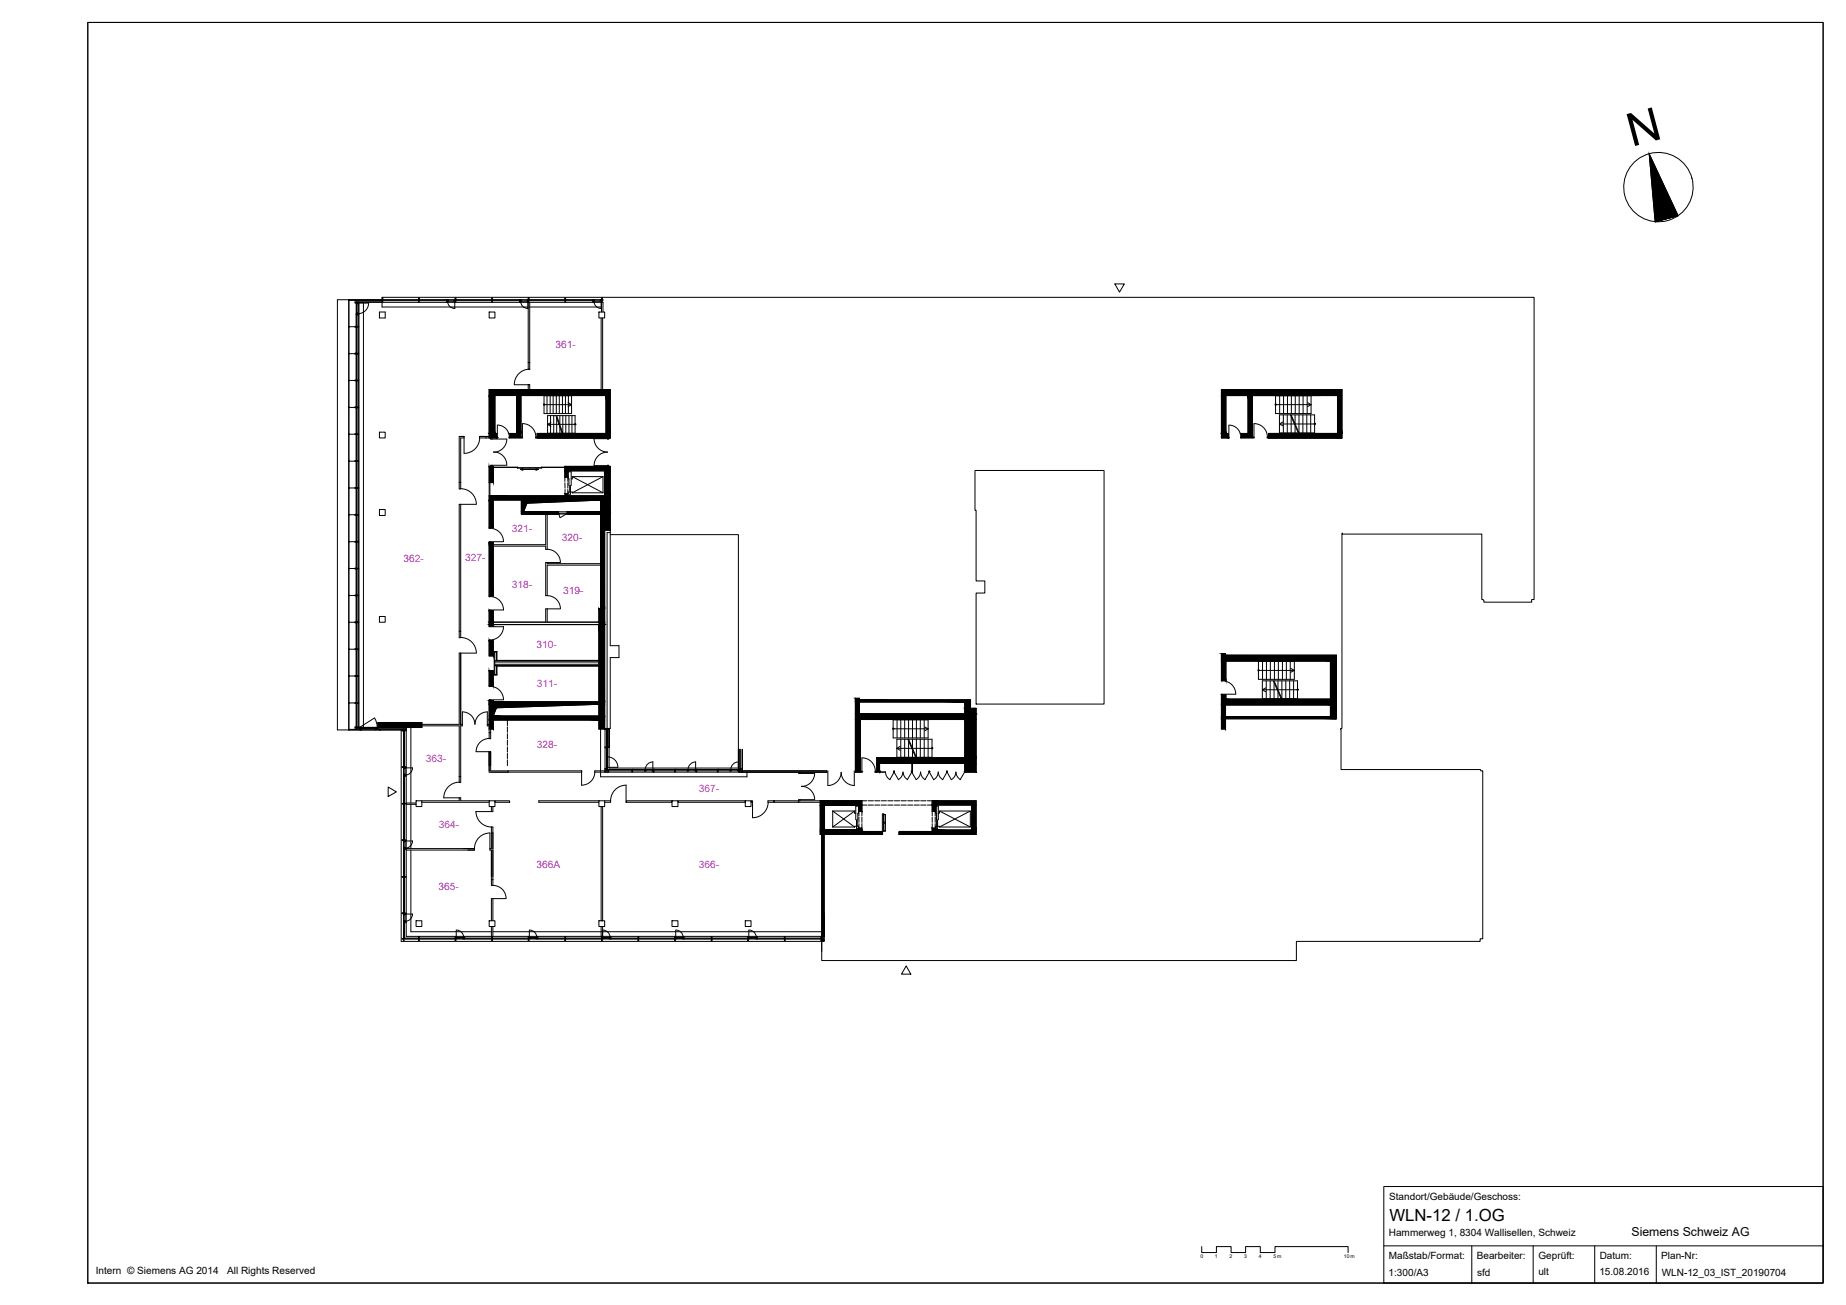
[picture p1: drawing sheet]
<svg xmlns="http://www.w3.org/2000/svg" width="420mm" height="297mm" viewBox="0 0 420 297" stroke-linecap="round" stroke-linejoin="round" font-family="sans-serif">
<!-- layer: A_Tueren -->
<g fill="none" stroke="#000" stroke-width=".23">
<path d="M253.7 64.6h2.2l-1.1 1.9zM105.6 99.7v3.5M109.2 99.7a3.5 3.5 0 0 1-3.6 3.5M111.7 99.7v.2h3.6M112 99.7v.2M113.2 99.6h.1M113.2 96.8v2.9h-.1l.1-.2M113.2 96.8a2.69 2.69 0 0 1 2.7 2.6M115.4 100a3 3 0 0 1-3.1 2.9M115.9 99.5v.2h3v-.2h-.3v.2M115.9 99.5l.1 .2M116 99.6h2.6"/>
<path d="M120.6 84a3.5 3.5 0 0 0-3.5 3.6h3.5M121.9 99.6h.1M122 99.4a3 3 0 0 0-3.1-3v3.1M122 99.5h.2v.2h-.3zM135.2 99.8a3.1 3.1 0 0 0 3.1 3.1 3.1 3.1 0 0 0-3.1 3.1M135.2 99.9h3.1M138.3 99.7v.2h.3v-.2M279.7 96.8v2.9h-.1l.1-.2M279.7 96.8a2.69 2.69 0 0 1 2.7 2.6M282.4 99.5v.2h3v-.2h-.3v.2M282.4 99.5l.1 .2M282.5 99.6h2.6"/>
<path d="M288.4 99.6h.1M288.5 99.4a3 3 0 0 0-3.1-3v3.1M288.5 99.5h.2v.2h-.3zM104.9 111.2a3.5 3.5 0 0 1 3.5 3.6h-3.5M112 105.9v.3M112.3 102.9a3 3 0 0 1 3.1 3h-3.7v.3M117.7 106.5h5.6zM118.5 106.8h4M118.5 106.8l.5 .2M119 106.7l-.5 .1M120.5 106.5h.1M122 106.7l.5 .1"/>
<path d="M122.5 106.8l-.5 .2M127.1 116.8h2M127.1 117h2M127.3 116.8l.2 1M128.9 116.8v.2l-1.4 .8M135.2 106h3.1M138.3 106.2v-.3h.3v.3M111.3 120.2l.2 .1h-.2zM111.3 123.3l.2 .2h-.2zM111.3 135.7l.2 .1h-.2zM111.3 138.8l.2 .2h-.2zM111.6 120.3a3 3 0 0 1 3 3h-3.1"/>
<path d="M111.6 135.8a3 3 0 0 1 3 3h-3.1M124.5 138.6h3M124.5 128h3M124.6 135.6a2.98 2.98 0 0 1 3 3M124.6 125a2.98 2.98 0 0 1 3 3M104.9 148.7h3.5M104.9 145.1a3.5 3.5 0 0 1 3.5 3.5M111.3 142.5l.2 .1h-.2zM111.3 145.7l.2 .1zM111.3 156.1l.2 .1-.2 .1zM111.4 159.3h.1M111.5 142.6h3.1a3 3 0 0 1-3 3.1"/>
<path d="M111.6 156.2a3 3 0 0 1 3 3.1h-3.3v.1l.2-.1M278 158l.2 .1zM278.1 155l.1-.2h-.2l.1 .2M278.2 155a3 3 0 0 1 3.1 3h-3.1M88.3 179.1l1.9 1.1-1.9 1.1zM104.5 178a3.5 3.5 0 0 0-3.5 3.6M104.9 164.9h.3M108.1 164.9a2.81 2.81 0 0 0-2.8-2.9l-.1 3.2h-.3M108.3 171.1h3M110.9 162v3.2h.4M110.9 164.9h.4M110.9 162a2.81 2.81 0 0 0-2.8 2.9"/>
<path d="M111.4 168.1a2.98 2.98 0 0 0-3 3M132.4 175.8v3M135.4 175.7a2.98 2.98 0 0 1-3 3M138 174.4h.3M138 172.6h.3M138.3 172.3v2.4M138.3 172.3h-.3v2.4h2.6M138.3 172.3a2.35 2.35 0 0 1 2.3 2.3M142.5 178.7v3.6M142.5 178.7a3.5 3.5 0 0 0-3.5 3.6M146.9 175.2v.3h1.6v-.3M147.1 175.2v.3"/>
<path d="M148.4 175.2v.3M148.6 173.4v1.8h-1.7a1.76 1.76 0 0 1 1.7-1.8M156.7 175.2v.3h1.5v-.3M156.8 175.2v.3M158.1 175.2v.3M158.3 173.4v1.8h-1.7a1.76 1.76 0 0 1 1.7-1.8M166.3 175.2a1.76 1.76 0 0 1 1.8-1.8v1.8h-1.8M166.4 175.2v.3h1.6v-.3M166.5 175.2v.3M167.9 175.2v.3M181.8 175.8v.3h3.6M182.1 175.8v.3"/>
<path d="M182.4 179a3 3 0 0 1 3 3M185.4 176a3 3 0 0 1-3 3M188.4 175.5v3.3M191.5 175.8a3.1 3.1 0 0 1-3 3M194.4 175.5v3.3a3.1 3.1 0 0 1-3-3M196.2 175.7h.1M196.2 172.5v3.3h-.3v-.3h.3M196.2 172.5a3 3 0 0 1 3 3M199.2 175.5v.3h2.3l-2-.1M199.2 175.5h.3v.3M200.2 175.5l.2 .2zM201.5 175.7l.4 1.2 .6 .5"/>
<path d="M203.4 175.5l.2 .2zM203.5 175.7v.1M203.5 175.8l-1 1.7M203.5 175.8l1 1.7M205.5 175.7l-.4 1.2-.6 .5M205.6 175.7l.3 1.2 .7 .5M207.5 175.8l-1 1.7M207.5 175.8l1 1.7M207.5 175.7v.1M207.6 173.8v1.9v-1.9M207.6 175.5h-.2l.2 .2M209.5 175.7l-.4 1.2-.6 .5"/>
<path d="M209.5 175.7l.4 1.2 .6 .5M211.5 175.5l.1 .2zM211.5 175.7l-1 1.8M211.6 175.5l-.1 .3 1 1.7M212.5 177.4l.7-.5 .3-1.2 .4 1.2 .7 .5M215.4 175.5l.2 .2zM215.5 175.5v.2M215.5 175.7v.1M215.5 175.8l-1 1.7M215.6 175.8l.9 1.7M217.6 175.7l-.4 1.2-.6 .5M217.6 175.7l.4 1.2 .6 .5"/>
<path d="M219.5 175.7l.1-.2-1.1 2M101 181.6h3.5M108.3 184.7h3.5M108.3 184.7a3.5 3.5 0 0 0 3.6 3.5M111.5 189.6v3.6M111.5 189.6a3.5 3.5 0 0 0-3.5 3.5M171.3 182.6v3.5M174.8 182.6a3.5 3.5 0 0 1-3.5 3.5M182.1 182v.3M185.4 182h-3.6v.3M201 189.2h.1M201.1 185.3h-.3v3.9h.7"/>
<path d="M201.1 185.3v3.9M201.1 185.4h.4M201.1 189.1l.4 .1M201.1 185.3l.4 .1M201.1 187.4h.4M201.1 187.1h.4M201.5 185.4v3.8M112.2 204.5h2.9M112.2 201.5a2.98 2.98 0 0 1 3 3M206.2 219.9l1.1 1.8h-2.1z"/>
</g>
<!-- layer: A_Fenster -->
<g fill="none" stroke="#000" stroke-width=".23">
<path d="M79.4 74.4h1.7M79.4 68.3h.1M79.4 74.4h.1M79.4 68.2v97.9v-6.1M79.4 68.4h1.7v97.6h-1.7M80.8 68.4v.5h.1M80.8 74.3l.1 .2zM80.8 68.9h.3M81.1 71.7h.6M81.1 68.9h.1M81.1 68.7h.1M81.1 71.5h.1"/>
<path d="M81.1 74.5h.6M81.1 74.3h.1M81.1 69h2.8M81.1 71.4h.3M81.1 68.8h.2M81.1 74.3h.2M81.2 69.2h.2M81.2 71.2h.2M81.3 74.3h.4M81.4 68.9v2.6M81.4 69.1h-.2v2.3h.2M81.7 68.9h-.4v-.2h.4v97.2h.3"/>
<path d="M81.7 71.5h-.4v94.1h.4M83.9 69a2.43 2.43 0 0 1-2.4 2.4M87 68.3v.1M87 68l.1-.2-.1 .6M87.1 68.2v.1M87.1 68.4v.4M95.2 67.8h.2v.2h-.2zM95.2 68.2v.1M95.2 68.4v.4M95.3 68v.4M95.4 68.3v.1M95.4 68.2v.1"/>
<path d="M95.4 68.4v.4M101.6 68.2v.6M101.6 68.3h-14.8v.1M101.8 68.8v-.4h-14.8v.4h50.2M101.8 68.2l.2 .1M101.9 68.3l-.1 .2M101.9 68.6v-.3h1.5v.3M102 68.3v.3M103.3 68.3v.3M103.5 68.3v1.9a1.67 1.67 0 0 1-1.6-1.7l1.6 .1M103.5 68.5h.1M103.6 67.8h.2v.2h-.2z"/>
<path d="M103.6 68.2l-.3 .1M103.6 68.8v-.4h14.8v.4M103.7 68v.2M103.7 68.3h14.6v.1M103.8 68.2v.6M111.9 67.8h.2v.2h-.2zM111.9 68.2v.1M111.9 68.4v.4M112 68.3v.1M112 68v.4M112.1 68.2v.1M112.1 68.4v.4"/>
<path d="M118.2 68.2v.1M118.2 68.4v.4M118.4 68.2l.3 .1M118.5 68.3l-.1 .2M118.6 68.6v-.3h1.5v.3M118.7 68.3v.3M120 68.3v.3M120.1 68.6l-1.6-.1a1.67 1.67 0 0 0 1.7 1.7M120.1 68.5h.1M120.1 68.3v1.9M120.2 67.8h.2v.2h-.2zM120.2 68.2l-.2 .1"/>
<path d="M120.2 68.8v-.4h14.8v.4M120.3 68v.2M120.4 68.4v-.1h8.2v.1M120.4 68.2v.1M120.4 68.4v.4M128.6 67.8h.1v.2h-.1zM128.6 68.2v.1M128.6 68.4v.4M128.7 68v.2M128.7 68.3h6.3v.1M128.7 68.2v.6M134.9 68.2v.1"/>
<path d="M134.9 68.4v.4M135 68.2l.3 .1M135 68.5h.2M135.2 68.3a1.71 1.71 0 0 0 1.6 1.9v-1.6h-1.7M135.2 68.3h1.5v.3M135.3 68.3v.3M136.6 68.3v.3M136.8 68.3l.1 .2M136.9 67.8h.2v.2h-.2zM136.9 68.2l-.2 .1M137 68v.4M137 68.3h.2"/>
<path d="M137.1 68.2v.1M137.1 68.4v.4M137.2 67.7h-50.2v.6M137.2 68.2h-57.8v18.4M137.2 68.4h-.3v.4M79.4 92.7h1.9M79.4 80.5h1.9M79.4 92.7h.1M79.4 80.5h.1M79.4 86.6v12.2M79.4 98.9v12.1M79.4 98.8h1.7"/>
<path d="M79.4 86.6h1.7M80.8 98.7l.1 .2zM80.8 86.5l.1 .2zM80.8 80.4l.1 .2zM80.8 92.6l.1 .2zM81.1 98.9h.6M81.1 86.7h.6M81.1 92.8h.1M81.1 92.7h.1M81.1 80.6h.1M81.1 80.4h.1M81.1 98.7h.1"/>
<path d="M81.1 86.5h.1M81.1 98.8h.2M81.1 92.7h.2M81.1 86.6h.2M81.1 80.5h.2M81.3 92.8h.4M81.3 92.7h.4M81.3 80.6h.4M81.3 80.4h.4M81.3 98.7h.4M81.3 86.5h.4M79.4 117.2h1.9"/>
<path d="M79.4 105h1.9M79.4 117.2h.1M79.4 104.9h.1M79.4 111.1v12.2M79.4 111.1h1.7M80.8 111l.1 .2zM80.8 104.8l.1 .3zM80.8 117.1l.1 .2zM81.1 111.2h.6M81.1 117.2h.1M81.1 117.1h.1M81.1 105h.1"/>
<path d="M81.1 104.9h.1M81.1 111h.1M81.1 117.2h.2M81.1 111h.2M81.1 104.9h.2M81.3 117.2h.4M81.3 117.1h.4M81.3 105h.4M81.3 104.9h.4M81.3 111h.4M79.4 129.4h1.9M79.4 129.4h.1"/>
<path d="M79.4 123.3v12.2M79.4 135.6v12.1M79.4 135.5h1.7M79.4 123.3h1.7M80.8 135.5l.1 .1zM80.8 123.2l.1 .2zM80.8 129.3l.1 .2zM81.1 135.6h.6M81.1 123.4h.6M81.1 129.5h.1M81.1 129.4h.1M81.1 135.5h.1"/>
<path d="M81.1 123.2h.1M81.1 135.5h.2M81.1 129.4h.2M81.1 123.3h.2M81.3 129.5h.4M81.3 129.4h.4M81.3 135.5h.4M81.3 123.2h.4M79.4 153.9h1.9M79.4 141.6h1.9M79.4 153.9h.1M79.4 141.7h.1"/>
<path d="M79.4 147.8v12.2M79.4 147.8h1.7M80.8 159.9l.1 .2zM80.8 147.7l.1 .2zM80.8 141.5l.1 .3zM80.8 153.8l.1 .2zM81.1 159.9h.6M81.1 147.9h.6M81.1 154h.1M81.1 153.8h.1M81.1 141.7h.1M81.1 141.5h.1"/>
<path d="M81.1 147.7h.1M81.1 153.9h.2M81.1 147.7h.2M81.1 141.7h.2M81.3 154h.4M81.3 153.8h.4M81.3 141.7h.4M81.3 141.5h.4M81.3 147.7h.4M79.4 166.1h.1M79.4 160h1.7M80.9 165.6l-.1-.1v.5"/>
<path d="M81.1 160.1h.6M81.1 165.6h.1M81.1 165.5h.1M81.1 165.6h.2M81.3 165.5l-.5 .1M81.3 165.5h.4M81.7 165.6h.2v.3M81.7 165.6h4.3M82 166.1h.1M82 166.1h4.4M82.1 165.6v.3M82.2 165.9v.2"/>
<path d="M85.4 165.9v.2M85.6 165.6v.2M85.6 165.6h-3.5M85.6 165.8v.1M85.8 165.6h.2v.3h-.3zM85.8 165.6v.2h-3.9v-.2l3.3-2.2 .6 1.3 .1 .9M86.4 166.1h.1M91.5 174.5l.2 .2zM91.7 166.3l-.2 .1 .4-.1M91.7 174.6h.2M91.9 166.2v47.9v-.2M91.9 174.5h.1"/>
<path d="M91.9 174.7v.2M91.9 166.4h.1M91.9 176.7h.1M91.9 166.2h.1M91.9 176.3v.2M91.9 174.8h2M91.9 176.4h.3M91.9 174.9h.3M91.9 176.2h.3M92.1 174.5h.4M92.1 166.2v8.5h.4M92.1 166.4h.4"/>
<path d="M92.1 166.3h-.2v8.3h.2M92.1 176.6h-.2v14.6M92.1 176.7h.4M92.2 174.7v1.8M92.2 174.9h-.3v1.4h.3M92.5 176.5h-.4v14.8h.4M93.9 174.8a1.67 1.67 0 0 1-1.7 1.6M137.7 174.9h.3M137.7 175.1h.3M137.7 170.2h.6M137.7 170h.3M137.7 166h.3"/>
<path d="M138 165.8h-.3v10h31.3v-5.3M138 174.7v.8h9M138 175l.4 .2v.3M138 172.3v-6.5h.3v6.5M138 170.5h.3M138 170.7h.3M138 165.9h.6M138 170.1h.6M138 166h.3M138 172.1h.3M138.3 165.8v9.3M138.3 174.9h.1"/>
<path d="M138.3 174.7v.2h-.3M138.3 170h.1M138.3 166h.1M138.4 175.2h29.9M138.4 175.5v.3M138.4 166.1h.3v3.9h-.3zM138.5 165.9v.1M138.5 170v.1M138.5 175.1h.1M138.5 175.5v-.3h8.4v.3M138.6 175.2h.1M138.6 175.5v.3"/>
<path d="M138.6 165.8l.1 9h29.5M143.8 175.2h.1M143.8 175.5v.3M143.9 175.1h.1M143.9 175.2v.3M144 175.2v.6M146.7 175.5h.1M146.7 175.2v.3M148.7 175.2l-.1 .3M148.7 175.5v.3M148.7 175.1h.1M148.8 175.1h.1"/>
<path d="M148.8 175.5v-.3h4.8v.3M148.8 175.2h.1M148.8 175.5v.3M153.5 175.2h.1M153.5 175.5v.3M153.6 175.1h.1M153.7 175.1h.1M153.7 175.2h2.9v.3h-8.2M153.7 175.2v.6M156.4 175.5h.1M156.5 175.2v.3M158.4 175.2l-.1 .3h8v-.3h-2.9v.3"/>
<path d="M158.4 175.5v.3M158.5 175.1h.1M158.6 175.2h.1M158.6 175.5v.3M163.3 175.2v.6M163.3 175.1h.1M163.3 175.2h-4.8v.3M163.4 175.1h.1M163.4 175.2h.1M163.4 175.5v.3M166.1 175.5h.1M166.2 175.2v.3"/>
<path d="M168.1 170.5v4.3M168.1 175.2h-.1v.3h.7M168.1 175.5v.3M168.2 175.1h.1M168.2 170.5v4.6M168.3 175.5v.3M168.4 174.9h.1M168.4 175.1h.1M168.4 170.5v4.7h-.2v.3M168.4 175h.3M168.4 174.9h.3M168.7 174.9h.3"/>
<path d="M168.7 175.1h.3M168.7 170.5v5.3M91.5 199.5l.2 .2zM91.5 191.2l.2 .1zM91.7 182.9l-.2 .1v-.1h1M91.7 199.6h.4M91.7 191.2h.2M91.9 199.5h.1M91.9 199.7h.1M91.9 191.2h.6M91.9 191.3v.3M91.9 183h.1"/>
<path d="M91.9 193.3h.1M91.9 192.9v.3M91.9 199.6v8.3M91.9 191.4h2M91.9 193.1h.3M91.9 183h.2M91.9 191.6h.3M91.9 192.9h.3M92.1 199.5h.4M92.1 199.7h.4M92.1 183h.4M92.1 193.3h-.2v6.2h.2"/>
<path d="M92.1 193.3h.4M92.2 191.3v1.9M92.2 191.5h-.3v1.5h.3M92.5 193.2h-.4v14.8h.4M93.9 191.4a1.67 1.67 0 0 1-1.7 1.7M111.8 189.6h.4M176.1 182.3v.3M91.5 207.8l.2 .2zM91.7 213.7l-.2-.1 95.5 .1M91.7 207.9h.4M91.9 207.8h.1M91.9 208v.2"/>
<path d="M91.9 210h.1M91.9 209.6v.2M91.9 208.1h.3M91.9 208.3h.3M91.9 209.5h.3M92.1 207.8h.4M92.1 209.9h-.2v3.8h11.7M92.1 210h.4M92.2 208v1.8M92.2 208.1h-.3v1.6M92.2 208.1h1.7M92.2 209.7h-.3"/>
<path d="M92.5 209.8h-.4v3.7M93.9 208a1.67 1.67 0 0 1-1.7 1.7M95.2 213.9l.2 .2zM95.2 213.1v.4M95.2 213.7h.1M95.3 213.5v.4M95.4 213.5v.2M95.4 213.1v.4M95.4 213.7h.1M103.6 213.9l.2 .2zM103.6 213.1v.6M103.7 213.7v.2"/>
<path d="M103.8 213.1v.4h-11.9M103.8 213.7h1.8M103.8 213.4h.1M103.8 213.4h1.7M103.8 211.7v2M103.9 211.7a1.67 1.67 0 0 1 1.6 1.7M103.9 213.4v.2M104.1 213.4v.2M105.3 213.4v.2M105.4 213.4v.2M105.6 213.1v.4h14.8v-.4M105.6 213.4l-.1 .3"/>
<path d="M105.7 213.7h14.6M105.7 213.1v.6M111.9 213.9l.2 .2zM111.9 213.1v.4M111.9 213.7h.1M112 213.5v.2M112 213.5v.4M112.1 213.1v.4M112.1 213.7h.1M120.2 213.9l.2 .2zM120.2 213.1v.4M120.2 213.7h.1"/>
<path d="M120.3 213.5v.4M120.4 213.7h1.9M120.4 213.4l.1 .3M120.5 211.7a1.67 1.67 0 0 1 1.7 1.7h-1.7v-1.7M120.6 213.4v.2M120.7 213.4v.2M122 213.4v.2M122.1 213.4v.3M122.1 213.4h.2M122.3 213.1v.4h14.8v-.4M122.3 213.5v.2h6.3v-.2M122.4 213.1v.4"/>
<path d="M122.4 213.7h.1M128.6 213.9l.1 .2zM128.6 213.1v.4M128.6 213.7h.1M128.7 213.7v.2M128.7 213.1v.6M136.9 213.9l.2 .2zM136.9 213.1v.4M136.9 213.7h.1M136.9 213.5v.2h-8.2M137 213.7v.2M137.1 213.7h1.8"/>
<path d="M137.1 213.4h.1M137.2 211.7v2M137.2 211.7a1.67 1.67 0 0 1 1.7 1.7h-1.7M137.2 213.4v.2M137.3 213.4v.2M138.6 213.4v.2M138.7 213.4v.2M138.9 213.1v.4h14.8v-.4M138.9 213.4l-.1 .3M139 213.5v.2h14.6v-.2M139.1 213.1v.4M139.1 213.7h.1"/>
<path d="M145.2 213.9l.2 .2zM145.2 213.1v.4M145.2 213.7h.1M145.3 213.5v.4M145.3 213.5v.2M145.4 213.1v.4M145.4 213.7h.1M153.5 213.9l.2 .2zM153.5 213.1v.4M153.5 213.7h.1M153.6 213.7v.2M153.7 213.7h1.8"/>
<path d="M153.7 213.4h.1M153.8 213.4h1.6M153.8 211.7v2M153.8 211.7a1.67 1.67 0 0 1 1.7 1.7M153.9 213.4v.2M154 213.4v.2M155.3 213.4v.2M155.4 213.4v.2M155.5 213.1v.4h14.8v-.4M155.5 213.4l-.1 .3M155.7 213.7h6.2M155.7 213.1v.6"/>
<path d="M161.9 213.9l.2 .2zM161.9 213.1v.4M161.9 213.7h.1M161.9 213.5l.1 .4M162 213.5v.2h8.3M162.1 213.1v.4M162.1 213.7h.1M170.2 213.9l.1 .2zM170.2 213.1v.4M170.2 213.7h.1M170.3 213.5v.4M170.3 213.7h1.9"/>
<path d="M170.3 213.4l.2 .3M170.5 211.7a1.67 1.67 0 0 1 1.6 1.7h-1.7v-1.7M170.5 213.4v.2M170.6 213.4v.2M171.9 213.4v.2M172 213.4l.1 .3M172.1 213.4h.1M172.2 213.1v.4h14.8v-.4M172.3 213.5v.2h6.3v-.2M172.4 213.1v.4M172.4 213.7h.1M178.5 213.9l.2 .2z"/>
<path d="M178.5 213.1v.4M178.5 213.7h.1M178.6 213.7v.2M178.6 213.7h8.3M178.7 213.1v.6M186.9 213.1v.4M186.9 213.7h.1M186.9 213.5v.6v-.2M187 213.5v.2h.3M187 214.3h-95.7v-48.1h1.2v46.9l95 .1v1l-.2 .1M187 213.7v2.9M187.1 213.7v.5"/>
<path d="M187.3 213.2v1.1l.3-.1M187.3 214h.2M187.3 213.2v.8M187.6 213l-.1 1.1"/>
</g>
<!-- layer: A_Treppen+Lift -->
<g fill="none" stroke="#000" stroke-width=".23">
<path d="M123.8 90.1h6.3v4h-6.3zM123.8 92.1h6.3M124.5 90.1v4M124.6 94.6h1.9l1.4 4h-3.3zM124.6 96.6h2.6M124.6 96.6l.8 .5M125.2 90.1v4M125.3 94.6v4M125.4 96.2l-.8 .4M125.9 90.1v4M126 94.6v4M126.6 90.1v4"/>
<path d="M126.7 94.6h4.2v4h-2.8zM126.7 95.1v3.5M127.3 90.1v4M127.4 94.6v2h3.5M127.4 97.1v1.5M128 90.1v4M128.1 94.6v4M128.7 90.1v4M128.8 94.6v4M129.3 91.6l.8 .5M129.4 90.1v4M129.5 94.6v4"/>
<path d="M130.1 92.1l-.8 .5M130.2 94.6v4M290.3 90.1h8.1v4h-8.1zM290.3 92.1h8.1M291.2 96.5h3.4M291.2 94.4h2.5l1.8 4.1h-4.3zM291.2 96.5l.8 .4M291.3 90.1v4M292 96l-.8 .5M292.1 94.4v4.1M292.1 90.1v4M293 94.4v4.1"/>
<path d="M293 90.1v4M293.9 94.9v3.6M293.9 94.4h5.3v4.1h-3.5zM293.9 90.1v4M294.8 94.4v2.1h4.4M294.8 96.9v1.6M294.8 90.1v4M295.7 94.4v4.1M295.7 90.1v4M296.5 94.4v4.1M296.6 90.1v4M297.4 94.4v4.1"/>
<path d="M297.5 90.1v4M297.6 91.6l.8 .5M298.3 94.4v4.1M298.4 92.1l-.8 .5M129.3 107.4h.7v3.1M129.3 107.2l.2 3.3M129.7 110.5v1.5h-.4v.5M129.8 110.5v2h-.2M129.8 112h.5v.2M130.3 108.5v.5h-.3M130.3 112.2h6.9M130.3 108.5h6.9"/>
<path d="M130.3 108.5l6.9 3.7M137.2 108.5v3.7M137.2 108.5l-6.9 3.7M286.4 150.5h8.2v4.1h-8.2zM286.4 152.6h8.2M287.3 157h3.4M287.3 155h2.5l1.8 4h-4.3zM287.3 157l.8 .5M287.4 150.5v4.1M288.1 156.6l-.8 .4M288.2 155v4M288.2 150.5v4.1"/>
<path d="M289.1 155v4M289.1 150.5v4.1M290 155h5.3v4h-3.5zM290 155.4v3.6M290.1 150.5v4.1M290.9 155v2h4.4M290.9 157.4v1.6M291 150.5v4.1M291.8 155v4M291.9 150.5v4.1M292.7 155v4M292.8 150.5v4.1"/>
<path d="M293.5 155v4M293.7 150.5v4.1M293.8 152.1l.8 .5M294.4 155v4M294.6 152.6l-.8 .4M203.3 163.9h7.9v4.1h-7.9zM203.3 165.9h7.9M204.1 170.3h3.4M204.1 168.3h2.5l1.8 4.1h-4.3zM204.1 170.3l.8 .5M204.2 163.9v4.1M204.9 169.9l-.8 .4"/>
<path d="M205 163.9v4.1M205 168.3v4.1M205.9 163.9v4.1M205.9 168.3v4.1M206.8 168.3h5.3v4.1h-3.5zM206.8 163.9v4.1M206.8 168.7v3.7M207.7 168.3v2h4.4M207.7 163.9v4.1M207.7 170.8v1.6M208.6 163.9v4.1M208.6 168.3v4.1"/>
<path d="M209.5 163.9v4.1M209.5 168.3v4.1M210.4 163.9v4.1M210.4 168.3v4.1M210.5 165.5l.7 .4M211.2 168.3v4.1M211.2 165.9l-.7 .5M189.5 188.2h5M189.5 184.6v3.6M189.5 184.6h5M189.5 184.6l5 3.6M194.5 184.6v.5h.3"/>
<path d="M194.5 184.6l-5 3.6M194.9 186.6v2h.3M194.9 188.1h-.4v.1M195.1 186.6v1.5h.3v.5M195.4 183.5h-.6v3.1M195.4 183.2l-.2 3.4M212.9 183.2l.2 3.4M212.9 183.5h.7v1.6M213.2 183.2v5.7M213.3 186.6v1.5h-.4v.5M213.4 188.1v.5h-.2M213.4 186.6v1.5"/>
<path d="M213.6 185.1h.2v-.5h7.1v3.6h-7.1v-.1h-.4M213.6 185.1v1.5M213.8 184.6l7.1 3.6M220.9 184.6l-7.1 3.6"/>
<circle cx="123.8" cy="92.1" r=".15"/>
<circle cx="130.9" cy="96.6" r=".15"/>
<circle cx="290.3" cy="92.1" r=".15"/>
<circle cx="299.2" cy="96.5" r=".15"/>
<circle cx="286.4" cy="152.6" r=".15"/>
<circle cx="295.3" cy="157" r=".15"/>
<circle cx="203.3" cy="165.9" r=".15"/>
<circle cx="212.2" cy="170.3" r=".15"/>
</g>
<!-- layer: A_Gebaeudekante -->
<path d="M79.4 68.2h-2.6v97.9h2.6" fill="none" stroke="#000" stroke-width=".23"/>
<!-- layer: S_Schraffur_Wand_tragend -->
<g fill="#000" stroke="#000" stroke-width=".23">
<path d="M122.3 98.7h16.6v1zM111.3 88.7h27.6zM288.8 98.7h16.6v1zM304.4 98.7h1zM278 88.7h27.4zM124.4 117h2.7zM186.7 182.3h9.5zM186.7 189.4h14.2v.5zM187 189.9h.6zM195.5 183.2h.7v1.5z"/>
<path d="M111.3 90l1.3 8.7v-8.7zM111.3 90l1.3 8.7h-1.3z"/>
<path d="M111.3 98.7l1.7 1v-1zM111.3 98.7l1.7 1h-1.7z"/>
<path d="M117.6 90h1zM117.6 90h20.3z"/>
<path d="M117.6 90l1 8.7v-8.7zM117.6 90l1 8.7h-1z"/>
<path d="M116.1 98.7l2.5 .9v-.9zM116.1 98.7l2.5 .9h-2.5z"/>
<path d="M111.3 88.7l27.6 1.3v-1.3zM111.3 88.7l27.6 1.3h-27.6z"/>
<path d="M137.9 90l1 8.7v-8.7zM137.9 90l1 8.7h-1z"/>
<path d="M137.9 98.7h1zM122.3 98.7h16.6z"/>
<path d="M122.3 99.7h16.6zM122.3 98.7l16.6 1h-16.6z"/>
<path d="M278 90l1 8.7v-8.7zM278 90l1 8.7h-1z"/>
<path d="M278 98.7l1.5 1v-1zM278 98.7l1.5 1h-1.5z"/>
<path d="M284.1 90h1zM284.1 90h16.5z"/>
<path d="M284.1 90l1 8.7v-8.7zM284.1 90l1 8.7h-1z"/>
<path d="M282.6 98.7l2.5 .9v-.9zM282.6 98.7l2.5 .9h-2.5z"/>
<path d="M278 90h22.6zM278 90h26.4z"/>
<path d="M278 88.7l27.4 1.3v-1.3zM278 88.7l27.4 1.3h-27.4z"/>
<path d="M304.4 90l1 8.7v-8.7zM304.4 90l1 8.7h-1zM288.8 98.7h16.6z"/>
<path d="M288.8 99.7h16.6zM288.8 98.7l16.6 1h-16.6z"/>
<path d="M111.3 106.2l1 3.6v-3.6zM111.3 106.2l1 3.6h-1z"/>
<path d="M111.3 113.8l1 6.3v-6.3zM111.3 113.8l1 6.3h-1z"/>
<path d="M118.7 113.8l.5 2.7v-2.7zM118.7 113.8l.5 2.7h-.5z"/>
<path d="M118.7 116.5h8.4zM118.7 116.5h8.4z"/>
<path d="M118.7 116.5l8.4 .5v-.5zM118.7 116.5l8.4 .5h-8.4z"/>
<path d="M118.7 117h8.4zM118.7 117h8.4z"/>
<path d="M129.1 116.5h7.6zM129.1 116.5h7.6z"/>
<path d="M128.6 107.2l.6 1.4v-1.4zM128.6 107.2l.6 1.4h-.6z"/>
<path d="M128.6 112.4l.6 .4v-.4zM128.6 112.4l.6 .4h-.6z"/>
<path d="M136.7 116.5h2.2zM136.7 116.5h2.2z"/>
<path d="M128.6 106.2l10.3 1v-1zM128.6 106.2l10.3 1h-10.3z"/>
<path d="M137.6 107.2l1.3 5.6v-5.6zM137.6 107.2l1.3 5.6h-1.3z"/>
<path d="M111.3 112.8l27.6 1v-1zM111.3 112.8l27.6 1h-27.6z"/>
<path d="M136.7 113.8l2.2 2.7v-2.7zM136.7 113.8l2.2 2.7h-2.2z"/>
<path d="M129.1 116.5l9.8 .5v-.5zM129.1 116.5l9.8 .5h-9.8z"/>
<path d="M129.1 117h9.8zM129.1 117h9.8z"/>
<path d="M136.7 117l2.2 3.7v-3.7zM136.7 117l2.2 3.7h-2.2z"/>
<path d="M111.3 139l1 2.6v-2.6zM111.3 139l1 2.6h-1z"/>
<path d="M111.3 123.5l1 12.2v-12.2zM111.3 123.5l1 12.2h-1z"/>
<path d="M136.7 120.7l.9 17.8v-17.8zM136.7 120.7l.9 17.8h-.9z"/>
<path d="M136.3 138.5l1.3 3.1v-3.1zM136.3 138.5l1.3 3.1h-1.3z"/>
<path d="M111.3 152.6l1 3.5v-3.5zM111.3 152.6l1 3.5h-1z"/>
<path d="M111.3 145.8l1 3.5v-3.5zM111.3 145.8l1 3.5h-1z"/>
<path d="M111.3 141.6l1 .5v-.5zM111.3 141.6l1 .5h-1z"/>
<path d="M111.3 142.1l1 .4v-.4zM111.3 142.1l1 .4h-1z"/>
<path d="M111.3 159.5l1 .3v-.3zM111.3 159.5l1 .3h-1z"/>
<path d="M136.3 141.6l1.3 .5v-.5zM136.3 141.6l1.3 .5h-1.3z"/>
<path d="M136.3 142.1l1.3 17.7v-17.7zM136.3 142.1l1.3 17.7h-1.3z"/>
<path d="M111.3 159.8l26.3 .5v-.5zM111.3 159.8l26.3 .5h-26.3z"/>
<path d="M194.7 158.9l.9 .4v-.4zM194.7 158.9l.9 .4h-.9z"/>
<path d="M194.7 159.8l.9 2.7v-2.7zM194.7 159.8l.9 2.7h-.9z"/>
<path d="M194.7 159.3l26.2 .5v-.5zM194.7 159.3l26.2 .5h-26.2z"/>
<path d="M219.6 159.8l1.3 1.4v-1.4zM219.6 159.8l1.3 1.4h-1.3z"/>
<path d="M278 148.8l.9 .3v-.3zM278 148.8l.9 .3h-.9z"/>
<path d="M278 150.5l1 4.3v-4.3zM278 150.5l1 4.3h-1z"/>
<path d="M278 158.2l1 .9v-.9zM278 158.2l1 .9h-1z"/>
<path d="M278 149.1l26.2 1.4v-1.4zM278 149.1l26.2 1.4h-26.2z"/>
<path d="M302.8 150.5l1.4 8.6v-8.6zM302.8 150.5l1.4 8.6h-1.4z"/>
<path d="M278 159.1l26.2 1.4v-1.4zM278 159.1l26.2 1.4h-26.2z"/>
<path d="M86 164.5l10 1.1v-1.1zM86 164.5l10 1.1h-10z"/>
<path d="M111.3 160.3l1 2.7v-2.7zM111.3 160.3l1 2.7h-1z"/>
<path d="M111.3 163.9l1 2v-2zM111.3 163.9l1 2h-1z"/>
<path d="M136.3 160.3l1.3 2.7v-2.7zM136.3 160.3l1.3 2.7h-1.3z"/>
<path d="M111.3 163l26.3 .9v-.9zM111.3 163l26.3 .9h-26.3z"/>
<path d="M136.3 163.9l1.3 2v-2zM136.3 163.9l1.3 2h-1.3z"/>
<path d="M194.7 163.8l1.1 12v-12zM194.7 163.8l1.1 12h-1.1z"/>
<path d="M199.6 173.8l.6 1.8v-1.8zM199.6 173.8l.6 1.8h-.6z"/>
<path d="M219.6 161.2l2.6 1.3v-1.3zM219.6 161.2l2.6 1.3h-2.6z"/>
<path d="M194.7 162.5l27.5 1.3v-1.3zM194.7 162.5l27.5 1.3h-27.5z"/>
<path d="M219.6 163.8l2.6 8.7v-8.7zM219.6 163.8l2.6 8.7h-2.6z"/>
<path d="M199.6 172.5l22.6 1.3v-1.3zM199.6 172.5l22.6 1.3h-22.6z"/>
<path d="M219.6 173.8l2.6 2v-2zM219.6 173.8l2.6 2h-2.6z"/>
<path d="M278 160.5l.9 2.6v-2.6zM278 160.5l.9 2.6h-.9z"/>
<path d="M278 163.6l.9 2.3v-2.3zM278 163.6l.9 2.3h-.9z"/>
<path d="M302.8 160.5l1.4 2.6v-2.6zM302.8 160.5l1.4 2.6h-1.4z"/>
<path d="M278 163.1l26.2 .5v-.5zM278 163.1l26.2 .5h-26.2z"/>
<path d="M187 189.9l.6 23.2v-23.2zM187 189.9l.6 23.2h-.6z"/>
<path d="M186.7 183.2l1 5.7v-5.7zM186.7 183.2l1 5.7h-1z"/>
<path d="M195.5 188.9h.7zM195.5 188.9h.7z"/>
<path d="M186.7 188.9h8.8zM186.7 188.9h8.8z"/>
<path d="M186.7 182.3l9.5 .9v-.9zM186.7 182.3l9.5 .9h-9.5z"/>
<path d="M187.7 183.2h8.5zM187.7 183.2h8.5z"/>
<path d="M195.5 184.7h.7zM195.5 183.2l.7 1.5h-.7z"/>
<path d="M195.5 188.5l.7 .4v-.4zM195.5 188.5l.7 .4h-.7z"/>
<path d="M186.7 188.9l9.5 .4v-.4zM186.7 188.9l9.5 .4h-9.5z"/>
<path d="M186.7 189.3l14.1 .1v-.1zM186.7 189.3l14.1 .1h-14.1z"/>
<path d="M186.7 189.9h14.2zM186.7 189.4l14.2 .5h-14.2z"/>
<path d="M212.2 183.2l.7 1.5v-1.5zM212.2 183.2l.7 1.5h-.7z"/>
<path d="M212.2 188.5l.7 .4v-.4zM212.2 188.5l.7 .4h-.7z"/>
<path d="M212.2 182.3l10 .9v-.9zM212.2 182.3l10 .9h-10z"/>
<path d="M221.1 183.2l1.1 5.7v-5.7zM221.1 183.2l1.1 5.7h-1.1z"/>
<path d="M212.2 188.9l10 .4v-.4zM212.2 188.9l10 .4h-10z"/>
<path d="M204.7 189.3h17.5zM204.7 189.3h17.5z"/>
<path d="M204.7 189.3l17.5 .1v-.1zM204.7 189.3l17.5 .1h-17.5z"/>
<path d="M204.6 189.4l17.6 .5v-.5zM204.6 189.4l17.6 .5h-17.6z"/>
</g>
<!-- layer: A_Wand_massiv -->
<g fill="none" stroke="#000" stroke-width=".23">
<path d="M137.2 67.7h212v68.8h-.6v.6h-10.9v-.5l-.4-.1v-14.9h-31.7l-.2-.2v44.4h-.3l.1 9.4h31.7l.2 .3h.4v38.2h-.6v.6h-41.8v4.3h-108.1v-4.3M111.3 88.7h27.6v11h-16.6v-1h15.6v-8.7h-19.3v9.6h-2.5v-.9h1.5v-8.7h-5v8.7h.4v1h-1.7zM278 88.7h27.4v11h-16.6v-1h15.6v-8.7h-19.3v9.6h-2.5v-.9h1.5v-8.7h-5.1v8.7h.5v1h-1.5zM111.3 106.2h1v3.6h-1zM111.3 112.8h17.3v-.4h.6v.4h8.4v-5.6h-8.4v1.4h-.6v-2.4h10.3v14.5h-1.3v45.2h-1.3v-2h-24v2h-1v-6.4h1v.3h24v-17.7h-24v.4h-1v-3.5h1v2.6h24v-3.1h.4v-21.5h-7.6v-.5h7.6v-2.7h-17.5v2.7h7.9v.5h-8.4v-3.2h-6.4v6.3h-1zM221.9 107.1h29.4v53.2h-29.1v-25.3h2v-2.8h-2v-16.1h-.3zM111.3 123.5h1v12.2h-1zM138.9 121.7h29.2v53.1M111.3 145.8h1v3.5h-1zM111.3 152.6h1v3.5h-1zM194.7 158.9h.9v.4h25.3v1.9h1.3v14.6h-2.6v-2h-19.4v1.8h-.6v-3.1h20v-8.7h-23.8v12h-1.1zM195.6 159.8h24v2.7h-24z"/>
<path d="M278 148.8h.9v.3h25.3v14.5h-25.3v2.3h-.9v-7.7h1v.9h23.8v-8.6h-23.8v4.3h-1zM86 164.5h10v1.1h-10zM112.3 160.3h24v2.7h-24zM278.9 160.5h23.9v2.6h-23.9zM186.7 182.3h9.5v2.4h-.7v-1.5h-7.8v5.7h7.8v-.4h.7v.8h4.6l.1 .6h-14.2zM187 189.9v23.2h.6v-23.2M204.7 189.3h7.5v-.8h.7v.4h8.2v-5.7h-8.2v1.5h-.7v-2.4h10v7.6h-17.6z"/>
</g>
<!-- layer: A_Wand_Glas -->
<g fill="none" stroke="#000" stroke-width=".23">
<path d="M111.3 99.3h-2.2v.4h1.5M120.2 82.5v1.6h.4v-1.6M104.5 109.8v1.5h.4v-1.5M111.3 109.8v3M111.5 109.8v3M112.3 106.3h5.5l-5.5 .1M128.6 106.3h-5.4l5.4 .1M104.5 143.7v1.4h.4v-1.4M104.5 176.7v1.4h.4v-1.4M111.3 166.8v1.3h.4v-1.3M115.7 175.5h16.7v.3h-16.7M138.4 175.5h-3v.3h3"/>
<path d="M106.5 193.2h1.5v.3h-1.5M111.8 189.6v-1.4h.4v1.4M112.6 182.3h3.4v.3h-3.4zM137.6 182.3h1.4v.3h-1.4M176.1 182.3h-1.3v.3h1.3M111.8 200.2v1.3h.4v-1.3"/>
</g>
<!-- layer: A_Fassadenverkleidung -->
<g fill="none" stroke="#000" stroke-width=".23">
<path d="M81.1 68.4h5.9M81.1 68.5h5.9M81.7 68.7h5.3M81.7 68.8h5.3M138.9 120.7v26.3h2v2.7h-2v16.1h-.7v-44.6h.7M79.4 166.1h2.6M81.1 165.6v.3h.6M81.1 165.9h.6M82 166.1h.1M86 165.9h6.4M86.1 165.9h6.3M86.4 166.1h.1"/>
<path d="M86.4 166.1h5.5M91.9 165.9v.3M92.4 165.6v.6M92.5 165.6v.6"/>
</g>
<!-- layer: A_Sichtkanten -->
<path d="M81.7 68.9h1v96.7M87 68.8v1.1h33.2M120.6 69.9h16.3M126.9 116.5h2.2M93.5 165.6v17.2M136.7 165.9v10.9h33.3v-1M93.5 193.5v18.6h18.3M93.5 183.1v10.1M112.2 212.1h74.8" fill="none" stroke="#000" stroke-width=".23"/>
<!-- layer: A_Wand_Leichtbau -->
<g fill="none" stroke="#000" stroke-width=".23">
<path d="M120.2 68.8v13.7h.4v-13.7M136.8 72.4v16.3M136.9 68.8v2.2M137.2 72.4v16.3M137.2 68.8v2.2M104.5 99.3h1.1v.4h-.7v10.1h-.4zM111.3 99.3h-.7v.4h.7M120.2 88.7v-1.1h.4v1.1M104.5 114.8h.4v28.9h-.4zM124.2 117v7h-11.9M124.5 117v8h-.3v-.7h-11.9M136.7 128.3h-12.2v-.3h-.3v7.6h.3v-7h12.2"/>
<path d="M112.3 148.4h.7v2M112.3 148.3h.8v2.1M112.3 148.5h.2v4.9h-.2M112.3 159.7h24M112.3 142.2h24M112.3 141.6h11.9M112.6 148.4v5.1M112.6 150.7h23.7M112.6 151.2h23.7M112.6 150.4h23.7M112.6 151.5h23.7M113 151.5v2h-.7"/>
<path d="M113.1 151.5v2.1h-.8M113.1 150.3h23.2M113.1 151.6h23.2M124.2 141.6v-3h.3v3M124.5 141.6h11.8M96 164.9h8.5v-16.2h.4v28h-.4v-11.5h-8.5M111.3 171.1h.4v4.4h4v.3h-4.4zM111.3 165.9v.9h.4v-.9M168.3 175.5h19.9v.3h-19.9M92.5 193.2h15.5M92.5 182.8h2.2M92.5 183.1h2.2"/>
<path d="M92.5 193.5h15.5M96 182.3h8.5v-.7h.4v.7h6.4M96 182.6h15.3M111.8 189.6v3.6h-.3v.3h.3v6.7h.4v-10.6M111.8 183.6v1.1h.4v-1.1M136.3 182.3h-13.7v.3h13.7M136.8 183.6h.4v26h-.4zM142.5 182.3h10.5v.3h-10.5zM154.3 182.3h15.3v.3h-15.3zM170.9 182.3h.4v.3h-.4zM176.1 182.3h5.7v.3h-5.7zM181.7 182.3h5"/>
<path d="M181.7 182.6h5M181.8 182.3v.3M111.8 209.6v-5.1h.4v5.1M111.8 210.9v2.2M112.2 210.9v2.2M136.8 210.9h.4v2.2h-.4z"/>
</g>
<!-- layer: A_Decke -->
<path d="M115.5 163.9v1.3M115.5 165.5v1.2M115.5 167v1.2M115.5 168.5v1.2M115.5 170v1.2M115.5 171.5v1.2M115.5 173v1.3" fill="none" stroke="#000" stroke-width=".23"/>
<!-- layer: A_Stuetzen -->
<g fill="none" stroke="#000" stroke-width=".23">
<path d="M86.4 71h1.3v1.4h-1.3zM111.3 71h1.3v1.4h-1.3zM136.3 71h1.3v1.4h-1.3zM86.4 98.4h1.3v1.3h-1.3zM86.4 116h1.3v1.3h-1.3zM86.4 140.3h1.3v1.3h-1.3zM94.7 182.3h1.3v1.3h-1.3zM111.3 182.3h1.3v1.3h-1.3zM136.3 182.3h1.3v1.3h-1.3zM153 182.3h1.3v1.3h-1.3zM169.6 182.3h1.3v1.3h-1.3zM94.7 209.6h1.3v1.3h-1.3z"/>
<path d="M111.3 209.6h1.3v1.3h-1.3zM136.3 209.6h1.3v1.3h-1.3zM153 209.6h1.3v1.3h-1.3zM169.6 209.6h1.3v1.3h-1.3z"/>
</g>
<!-- layer: A_Sturz -->
<g fill="none" stroke="#000" stroke-width=".23">
<path d="M128.6 109.9v1.2M128.6 108.6v1M128.6 111.4v1M129.2 108.6v1M129.2 109.9v1.2M129.2 111.4v1M195.5 184.7v1M195.5 186v1.2M195.5 187.5v1M196.2 182.3h1.1M196.2 183.2h1.1M196.2 184.7v1"/>
<path d="M196.2 186v1.2M196.2 187.5v1M197.6 182.3h1.2M197.6 183.2h1.2M199.1 182.3h1.2M199.1 183.2h1.2M200.6 182.3h1.2M200.6 183.2h1.2M202.1 182.3h1.2M202.1 183.2h1.2M203.6 182.3h1.2M203.6 183.2h1.2"/>
<path d="M205.1 182.3h1.2M205.1 183.2h1.2M206.6 182.3h1.2M206.6 183.2h1.2M208.1 182.3h1.2M208.1 183.2h1.2M209.5 182.3h1.3M209.5 183.2h1.3M211.1 182.3h1.1M211.1 183.2h1.1M212.2 184.7v1M212.2 186v1.2"/>
<path d="M212.2 187.5v1M212.9 184.7v1M212.9 186v1.2M212.9 187.5v1"/>
</g>
<!-- layer: L_Massstab -->
<path d="M273.5 283.7v1.4h3.4v-1.4h3.3v1.4h3.3v-1.4h3.4v1.4h3.3v-1.4h16.6v1.4" fill="none" stroke="#000" stroke-width=".23"/>
<!-- layer: S_Leitungssteigschacht-Schraffur -->
<g fill="#000" stroke="#000" stroke-width=".23">
<path d="M119.2 113.8h17.7l-17 .7zM112.3 160.3h24.2l-23.5 .8z"/>
<path d="M119.2 113.8v.7h.7zM119.2 114.5h.7l-.7 2z"/>
<path d="M112.3 160.3v.8h.7zM112.3 161.1h.7l-.7 1.9z"/>
</g>
<!-- layer: A_Leitungssteigschacht-Symbol -->
<path d="M119.2 113.8h17.7l-17 .7-.7 2zM112.3 160.3h24.2l-23.5 .8-.7 1.9z" fill="none" stroke="#000" stroke-width=".23"/>
<!-- layer: L_Nordpfeil -->
<g fill="none" stroke="#000" stroke-width=".23">
<path d="M375.4 35l6.5 14.1-5.2 1.4z"/>
<circle cx="377.5" cy="42.6" r="7.9"/>
</g>
<path d="M375.4 35l6.5 14.1-5.2 1.4zM376.7 50.5l5.2-1.4z" fill="#000" stroke="#000" stroke-width=".23"/>
<!-- layer: L_Planrand -->
<path d="M20 5.1h395v286.9h-395z" fill="none" stroke="#000" stroke-width=".23"/>
<!-- layer: L_Plankopf -->
<path d="M315 270.1h100v21.9h-100zM315 283.6h100M335 283.6v8.4M349 283.6v8.4M363 283.6v8.4M377 283.6v8.4" fill="none" stroke="#000" stroke-width=".23"/>
<text font-size="10.5" x="371.4" y="33.4" transform="rotate(-15 371.4 33.4)">N</text>
<text font-size="3.8" x="316.2" y="277.9">WLN-12 / 1.OG</text>
<text font-size="2.8" x="371.3" y="281.3">Siemens Schweiz AG</text>
<g font-size="2.3" fill="#f0f">
<text x="126.4" y="79.3">361-</text>
<text x="116.5" y="121.1">321-</text>
<text x="127.9" y="123">320-</text>
<text x="91.9" y="127.9">362-</text>
<text x="105.9" y="127.8">327-</text>
<text x="116.5" y="133.9">318-</text>
<text x="128.1" y="135.1">319-</text>
<text x="122.1" y="147.4">310-</text>
<text x="122.2" y="156.3">311-</text>
<text x="96.9" y="173.3">363-</text>
<text x="122.2" y="170.3">328-</text>
<text x="159" y="180.3">367-</text>
<text x="99.9" y="188.4">364-</text>
<text x="122.1" y="197.5">366A</text>
<text x="159.1" y="197.5">366-</text>
<text x="99.8" y="202.6">365-</text>
</g>
<g font-size="2.3">
<text x="316.2" y="273">Standort/Gebäude/Geschoss:</text>
<text x="316.1" y="281.3">Hammerweg 1, 8304 Wallisellen, Schweiz</text>
<text x="316.1" y="286.5">Maßstab/Format:</text>
<text x="336.1" y="286.5">Bearbeiter:</text>
<text x="350.2" y="286.5">Geprüft:</text>
<text x="364.1" y="286.5">Datum:</text>
<text x="378.1" y="286.5">Plan-Nr:</text>
<text x="21.8" y="290">Intern © Siemens AG 2014</text>
<text x="51.7" y="290">All Rights Reserved</text>
<text x="316.1" y="290.4">1:300/A3</text>
<text x="336.2" y="290.4">sfd</text>
<text x="350.1" y="290.3">ult</text>
<text x="364" y="290.3">15.08.2016</text>
<text x="378.2" y="290.4">WLN-12_03_IST_20190704</text>
</g>
<g font-size="1.2">
<text x="273.2" y="286.4">0</text>
<text x="276.5" y="286.4">1</text>
<text x="279.9" y="286.4">2</text>
<text x="283.2" y="286.4">3</text>
<text x="286.5" y="286.4">4</text>
<text x="289.9" y="286.4">5 m</text>
<text x="305.9" y="286.4">10m</text>
</g>
</svg>
